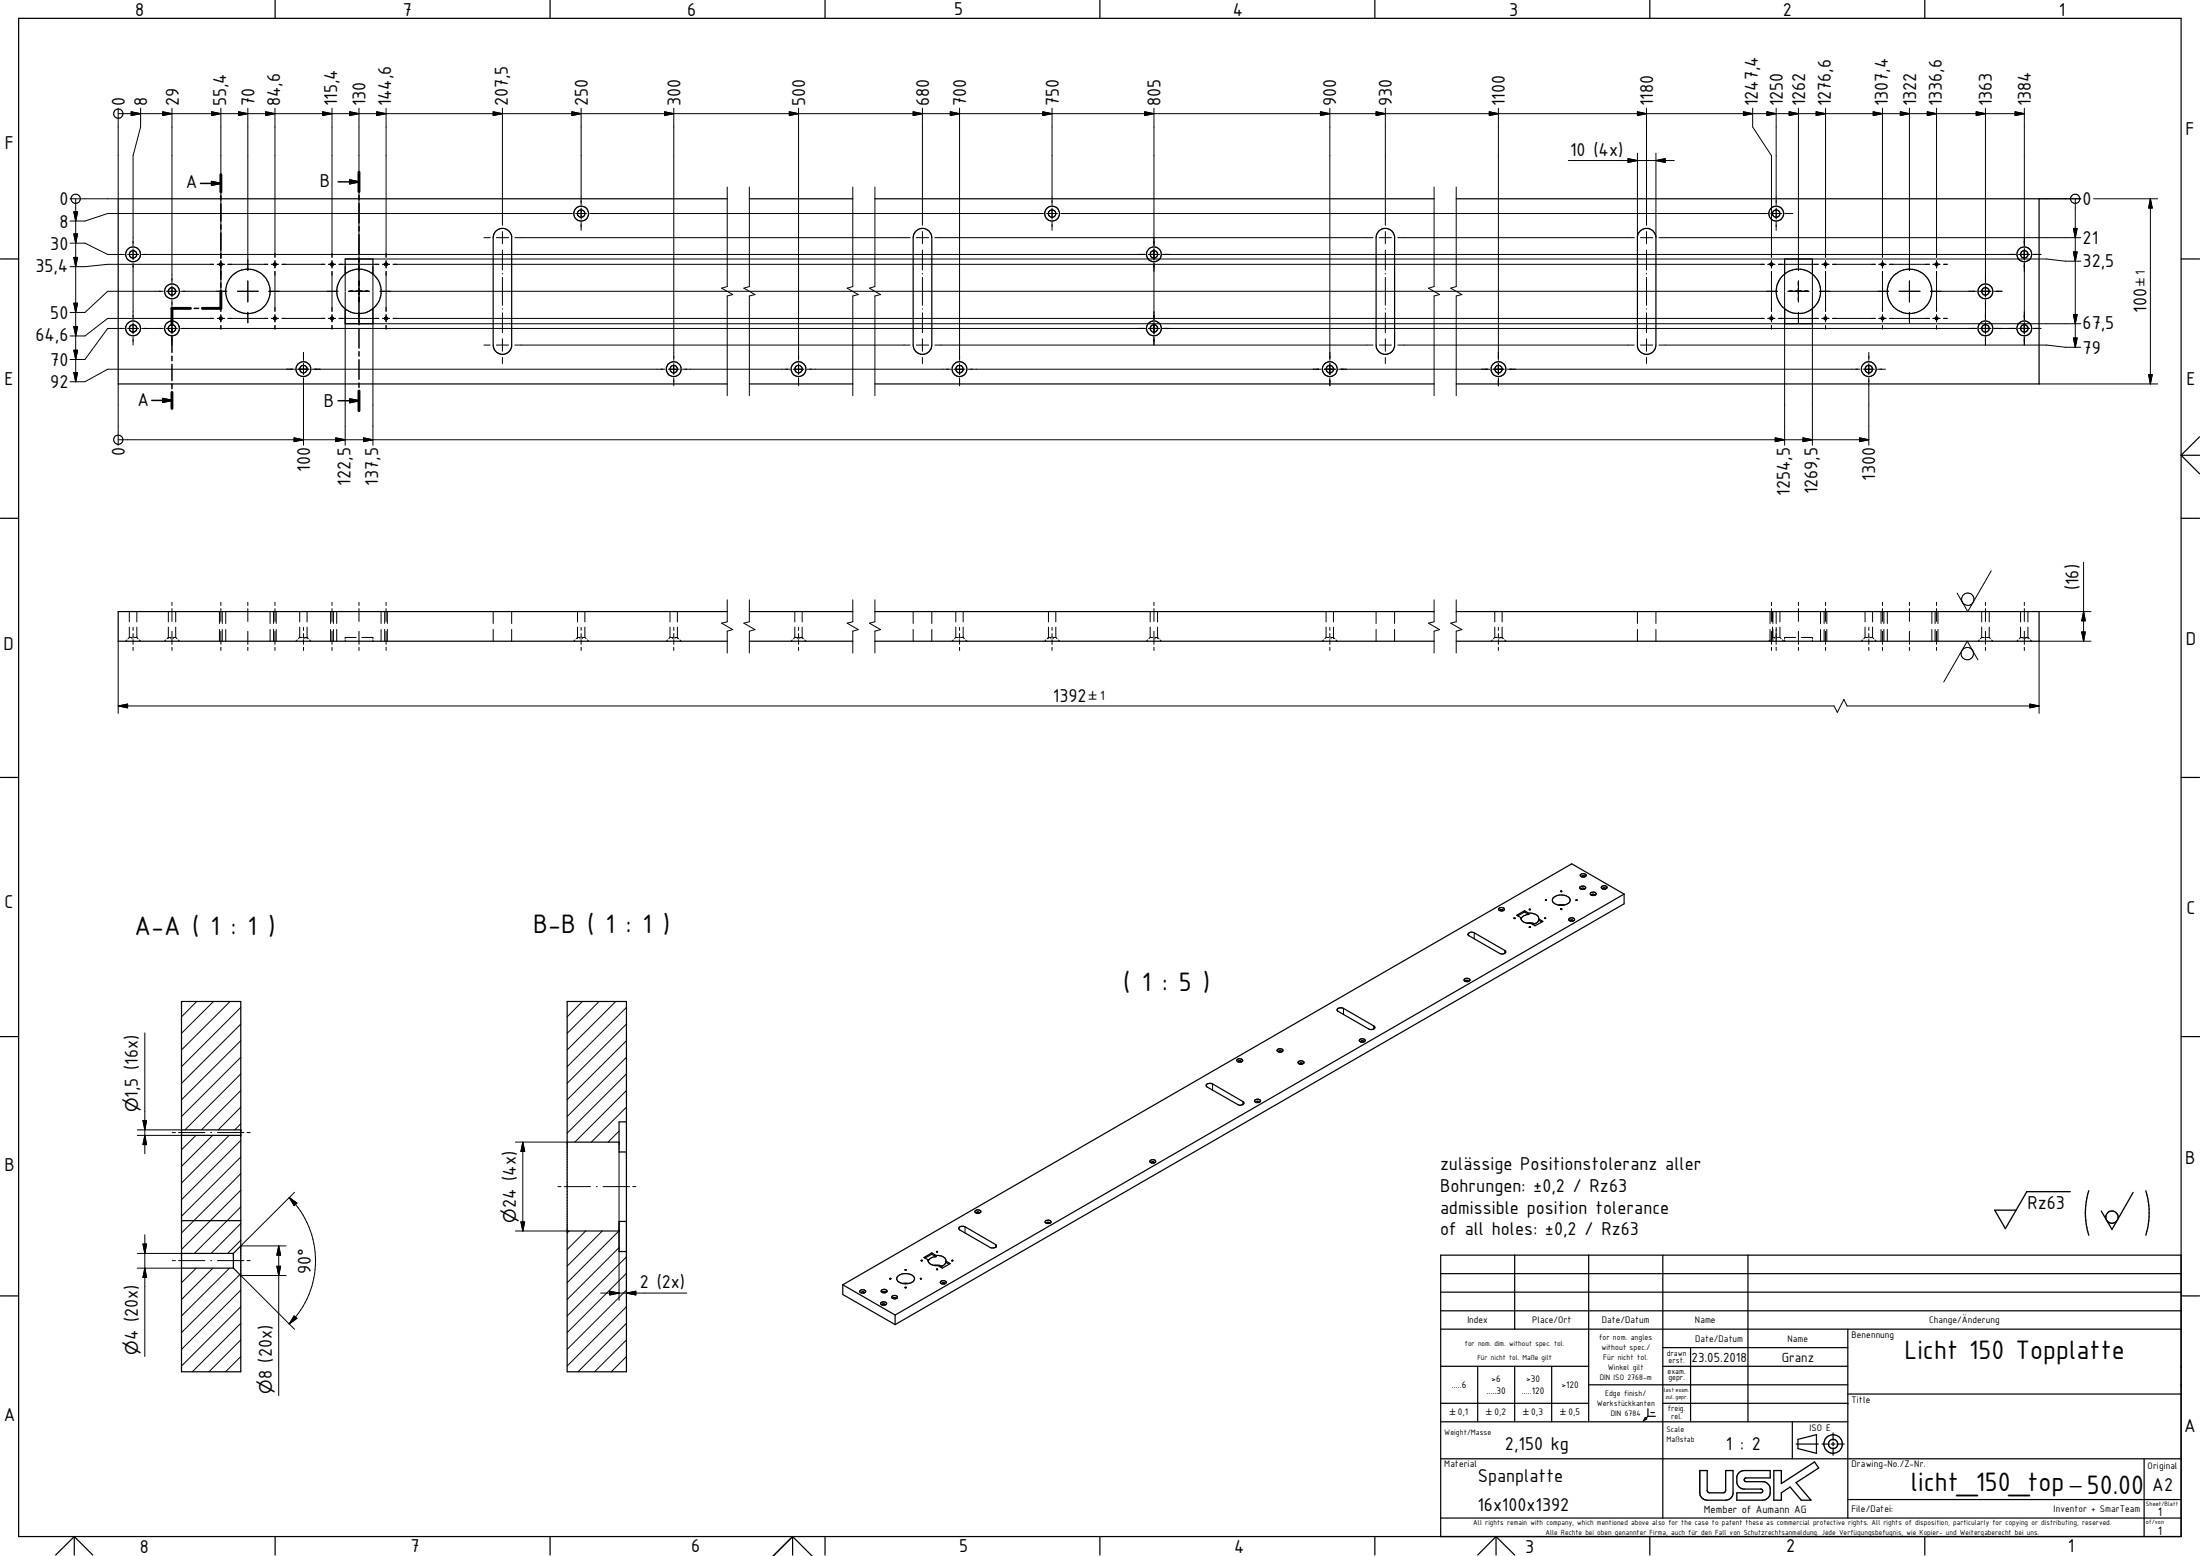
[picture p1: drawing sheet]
<svg xmlns="http://www.w3.org/2000/svg" width="594mm" height="420mm" viewBox="0 0 594 420" stroke-linecap="round" stroke-linejoin="round" font-family="sans-serif">
<g fill="none" stroke="#000" stroke-width=".33">
<path d="M74.3 -.1v5.1M148.5 -.1v5.1M222.8 -.1v5.1M297 -.1v5.1M371.3 -.1v5.1M445.5 -.1v5.1M519.8 -.1v5.1M5 5h584v409.9h-584zM196.4 53.7h-164.5v50h164.5M202.3 53.7h28M236.3 53.7h151M393.2 53.7h157.4v50h-157.4"/>
<path d="M.1 69.9h4.9M93.2 74v-4.1h7.5v4.1M93.2 74a5.9 5.9 0 0 1 7.5 0M93.2 74a5.9 5.9 0 0 0 0 9.4M100.7 74a6 6 0 0 1 0 9.4M133.9 62.5a2.49 2.49 0 0 1 2.5-.7 2.49 2.49 0 0 1 1.8 2v29.8a2.51 2.51 0 0 1-2.7 2.1 2.51 2.51 0 0 1-2.3-2.5v-29l.1-.8zM247.3 62.5a2.52 2.52 0 0 1 2.7-.6 2.52 2.52 0 0 1 1.6 2.3v29a2.52 2.52 0 0 1-2.5 2.5 2.52 2.52 0 0 1-2.5-2.5v-29l.1-.8zM372.3 62.5a2.5 2.5 0 0 1 2.5-.7 2.5 2.5 0 0 1 1.8 2v29.8a2.51 2.51 0 0 1-2.7 2.1 2.51 2.51 0 0 1-2.3-2.5v-29l.1-.8zM442.8 62.5a2.52 2.52 0 0 1 2.8-.6 2.52 2.52 0 0 1 1.6 2.3v29a2.51 2.51 0 0 1-2.4 2.5 2.51 2.51 0 0 1-2.6-2.1v-29.8zM481.9 74v-4.1h7.5v4.1M481.9 74a5.9 5.9 0 0 1 7.5 0M481.9 74a5.9 5.9 0 0 0 0 9.4"/>
<path d="M489.4 74a6 6 0 0 1 0 9.4M589 69.9h5M93.2 83.4a6 6 0 0 0 7.5 0M93.2 83.4v4h7.5v-4M481.9 83.4v4h7.5v-4M481.9 83.4a6 6 0 0 0 7.5 0M202.3 103.7h28M236.3 103.7h151M594 117.9l-5 5M.1 140h4.9M589 122.9l5 5M589 122.9h5"/>
<path d="M589 140h5M196.4 165.1h-164.5v8h164.5M202.3 173.1h28M202.3 165.1h28M236.3 173.1h151M236.3 165.1h151M393.2 165.1h157.4v8h-157.4M.1 209.9h4.9M589 209.9h5M426.8 236.2a.93 .93 0 0 1 1.5 .3 .85 .85 0 0 1-.9 .4 .85 .85 0 0 1-.6-.7zM427.2 236.8l.1-.3h.5l.1 .3M432.6 239.3a.95 .95 0 0 1 1.4 .3 .84 .84 0 0 1-.8 .5 .84 .84 0 0 1-.8-.5z"/>
<path d="M396.5 252.1a1.3 1.3 0 0 1 1.6-.2l8.2 4.7a.49 .49 0 0 1 .3 .6 .49 .49 0 0 1-.6 .4l-1.1-.2-8.2-4.7-.3-.4zM405.1 245.9l-.4-.4a.88 .88 0 0 1 .8-.5 .88 .88 0 0 1 .8 .6l-.4 .3M405.1 245.9h.8M405.1 245.9l.2-.3 .5 .1v.2M408.8 247.9h.3zM410.7 248a1.9 1.9 0 0 0 2 1.3h.7l1.1 .7 2.1-1.2-1.1-.7M411.7 245.9l-2.1 1.2 1.1 .7v.3a2.2 2.2 0 0 1 2.1-1.2M411.7 245.9l1.1 .7M411.7 245.9v.4M411.7 246.3l1.1 .6M411.7 246.3l-1.9 1M412.3 249.3l1.5-.1 .7 .2"/>
<path d="M412.8 246.6a2.04 2.04 0 0 1 2.7 1.9M412.8 246.6v.3M413 250.3l.3 .1zM413 245.5l.3 .1zM413.3 245.6h.1M414.5 249.4l-.7 .2M415.5 248.5l-.5 .7-.5 .2M415.5 248.5l.9 .5M417.1 247.9h.3zM417.3 243.1h.1M417.3 243l.3 .1zM419.4 242.4a3.3 3.3 0 0 1 4.5 .2 1.25 1.25 0 0 1-1.3 1.7 2.47 2.47 0 0 1-3.4-1.2z"/>
<path d="M420.8 244.4h1.6M421.5 240.6l.2 .1h-.2zM421.5 245.4l.2 .1zM423.7 248a.82 .82 0 0 1 .9-.2 .82 .82 0 0 1 .5 .7 1.03 1.03 0 0 1-1.5-.2zM424 248.7l.3-.3 .4 .1 .1 .2M425.6 243l.2 .1zM425.9 243.1h-.1M427 240.1a.4 .4 0 0 1-.4-.4 .4 .4 0 0 1 .5-.4l.9 .1 .2 .4-.4 .3M427 240.1h.8M427 240.1l.2-.3h.4l.2 .3M429.8 241.7a.4 .4 0 0 1-.4-.4 .4 .4 0 0 1 .5-.4 .69 .69 0 0 1 .7 0 .69 .69 0 0 1 .3 .7l-.3 .1M429.8 241.7h.8"/>
<path d="M429.8 241.8l.4-.4 .4 .4M432.8 240a.39 .39 0 0 1 .4-.3 .39 .39 0 0 1 .4 .3M438.6 241.4l-14.2-8.1-196.8 113.6M438.6 241.4l-196.9 113.7M438.6 241.4v2.7l-196.9 113.6M.1 279.9h4.9M49 270.4h16v100h-16zM153.2 270.4h16v100h-16zM361.1 272.5a1.69 1.69 0 0 1 1.7-.2l8.2 4.7a.49 .49 0 0 1 .2 .6 .49 .49 0 0 1-.5 .4l-1.1-.2-8.2-4.7-.3-.2zM395.8 265l.2-.3 .5 .1v.2M396.6 265a.41 .41 0 0 0 .3-.5 .41 .41 0 0 0-.5-.3h-.6l-.4 .3v.3l.4 .2M396.6 265h-.8"/>
<path d="M589 279.9h5M325.8 292.9a1.46 1.46 0 0 1 1.6-.2l8.5 5a.96 .96 0 0 1-.7 .8 .96 .96 0 0 1-1-.3l-8.2-4.7-.3-.3zM334 286.2a.95 .95 0 0 1 1.6 .2 .88 .88 0 0 1-.9 .4 .88 .88 0 0 1-.7-.6zM334.4 286.8l.2-.4 .5 .2v.2M338.8 297.1a1.11 1.11 0 0 1 1.6 .1 .85 .85 0 0 1-.8 .6 .85 .85 0 0 1-.8-.7zM339.2 297.7l.3-.4 .4 .4M344.9 283.5l.4-.3 .9 .1 .2 .2a.78 .78 0 0 1-.7 .6 .78 .78 0 0 1-.8-.6zM345.3 284.1l.3-.4 .4 .4M350.6 286.6a.93 .93 0 0 1 1.5 .4 .85 .85 0 0 1-.8 .4 .85 .85 0 0 1-.7-.6zM350.9 287.3l.3-.3 .4 .1 .1 .2M367.1 280.8a.83 .83 0 0 1 .9-.3 .83 .83 0 0 1 .6 .6 .81 .81 0 0 1-.9 .4 .81 .81 0 0 1-.6-.7zM367.5 281.3l.2-.2h.4l.2 .2"/>
<path d="M49 306.6h16M49 305.1h16M153.2 308.4h14M169.2 302.9h-2v8.2h2M310.6 313.4a.92 .92 0 0 1 1.5 .3 .95 .95 0 0 1-1.6-.1zM310.9 314l.4-.3 .4 .3M49 329.6h16M49 338.5h14M63 338.5v3.9M65 336.4l-2 2.1M153.2 332.4h14M169.2 329.8h-2v8.1h2"/>
<path d="M251.6 338.3v.4M251.6 338.7l1.2 .6M251.6 338.7l-1.8 1M251.6 338.3l-2.1 1.3 1.1 .6a1.47 1.47 0 0 0 1.7 1.5M251.6 338.3l1.2 .7M252.8 339.3l-1.3 .3-.9 .9M252.8 339v.3M252.8 339a2.22 2.22 0 0 1 2.6 1.4v.5M252.9 337.9l.3 .1zM259 331.5l.7-.4 .9 .2 8.2 4.7a.54 .54 0 0 1 .2 .8 .54 .54 0 0 1-.7 .2l-.9-.2-8.2-4.7-.3-.4zM263.4 326.9a1.03 1.03 0 0 1 1.5 .2 .91 .91 0 0 1-1.6 .1zM263.7 327.6l.2-.3h.4l.1 .3"/>
<path d="M282.2 329.8a.8 .8 0 0 1 .9-.4 .8 .8 0 0 1 .7 .7 .91 .91 0 0 1-1.6-.3zM282.7 330.3l.3-.3 .4 .3M409 338.9v20M429 338.9v45M449 338.9v71.1M472 338.9v45M589 338.9h-200v76M.1 349.9h4.9M49 342.4h14M63 342.4l2 2M227.6 346.9l14.1 8.2M227.6 346.9v2.6l14.1 8.2"/>
<path d="M232.2 348.6a.92 .92 0 0 1 1.6 .2 .94 .94 0 0 1-1.7-.1zM232.6 349.1l.4-.3 .3 .3M237.8 351.8a1.11 1.11 0 0 1 1.6 .1 .85 .85 0 0 1-.8 .6 .85 .85 0 0 1-.8-.7zM238.1 348.4a.95 .95 0 0 1 1.5 .3 .85 .85 0 0 1-.9 .4 .85 .85 0 0 1-.7-.6zM238.2 352.4l.3-.3h.4l.1 .3M238.4 349l.2-.3 .4 .1 .1 .2M240.3 345.2l.3 .1zM240.9 350a.81 .81 0 0 1 .8-.2 .81 .81 0 0 1 .6 .6 .87 .87 0 0 1-1.5-.3zM241.2 350.7l.4-.3 .4 .3M241.7 355.1v2.6M242.4 344.7a3.1 3.1 0 0 1 4.5 .4 1.98 1.98 0 0 1-2.3 1.6 2.23 2.23 0 0 1-2.5-1.4zM243.7 346.6h1.7"/>
<path d="M244.4 347.7l.3-.1zM244.5 342.8l.2 .1zM244.6 347.7h.1M248.5 345.2l.3 .1zM248.7 340.4h.3M248.7 340.4h.1M249 340.4h.1M252.3 341.7l1-.1 1.1 .3M252.9 342.7v.1M252.9 342.7l.3 .1zM254 346.1a.98 .98 0 0 1 1.5 .2 .83 .83 0 0 1-.8 .5 .83 .83 0 0 1-.7-.7zM254.3 346.7l.3-.3h.4l.1 .3"/>
<path d="M255.4 340.9l.9 .5M255.4 340.5l1.2 .7-2.1 1.2-1.2-.6-1-.1M255.4 340.9l-.7 .9-.9 .2M257 340.4h.1M257.1 340.3l.2 .1-.2 .1zM389 343.9h200M389 348.9h200M389 353.9h200M389 358.9h200M499 358.9v51M589 349.9h5M389 368.9h40"/>
<path d="M389 378.9h40M399 368.9v15M409 368.9v15M419 368.9v15M429 373.9h70M449 368.9h50M449 363.9h50M449 378.9h50M456.5 363.9v20M499 376.4h90M389 393.9h200M389 383.9h110"/>
<path d="M444.3 382.8l.4 .4-.9 .5zM445 382.4h2M445 380.4v2M445 382.4l-.5 .5M445.8 381.4h.9M484 383.9v10M485 389.9h6M485.5 388.7l5-1.3v5l-5-1.2zM492 389.9h2M494.5 389.9h1M495 386.9v2M495 389.4v1"/>
<path d="M495 390.9v2M496 389.9h2M579 393.9v21M20.1 414.9l5 5M20.1 414.9l-5.1 5M20.1 414.9v5M74.3 414.9v5M148.5 414.9v5M214 414.9l5.2 5.1M214 414.9l-5.1 5.1M214 414.9v5M222.8 414.9v5"/>
<path d="M297 414.9v5M371.3 414.9v5M389 409.9h200M404 414.9l5 5M404 414.9l-5 5M404 414.9v5M445.5 414.9v5M499 404.9h90M519.8 414.9v5"/>
<circle cx="156.9" cy="57.7" r="2.01"/>
<circle cx="156.9" cy="57.7" r=".99"/>
<circle cx="284.1" cy="57.7" r="1"/>
<circle cx="284.1" cy="57.7" r="2"/>
<circle cx="479.6" cy="57.7" r="1"/>
<circle cx="479.7" cy="57.7" r="2"/>
<circle cx="35.9" cy="68.7" r="1"/>
<circle cx="35.9" cy="68.7" r="2.02"/>
<circle cx="46.4" cy="78.7" r=".99"/>
<circle cx="46.5" cy="78.7" r="2"/>
<circle cx="59.6" cy="71.4" r=".38"/>
<circle cx="66.9" cy="78.7" r="6"/>
<circle cx="74.2" cy="71.4" r=".38"/>
<circle cx="89.6" cy="71.4" r=".38"/>
<circle cx="104.2" cy="71.4" r=".38"/>
<circle cx="311.6" cy="68.7" r="1.99"/>
<circle cx="311.6" cy="68.7" r="1"/>
<circle cx="478.3" cy="71.4" r=".38"/>
<circle cx="492.9" cy="71.4" r=".38"/>
<circle cx="508.4" cy="71.4" r=".38"/>
<circle cx="515.6" cy="78.7" r="6"/>
<circle cx="522.9" cy="71.4" r=".37"/>
<circle cx="536.1" cy="78.7" r="2.01"/>
<circle cx="536.1" cy="78.7" r="1"/>
<circle cx="546.6" cy="68.7" r="2.01"/>
<circle cx="546.6" cy="68.6" r="1"/>
<circle cx="35.9" cy="88.7" r="2.01"/>
<circle cx="35.9" cy="88.7" r="1"/>
<circle cx="46.4" cy="88.7" r="1.01"/>
<circle cx="46.5" cy="88.7" r="2"/>
<circle cx="59.6" cy="86" r=".38"/>
<circle cx="74.2" cy="86" r=".38"/>
<circle cx="81.9" cy="99.7" r="2"/>
<circle cx="81.9" cy="99.7" r="1.01"/>
<circle cx="89.6" cy="86" r=".38"/>
<circle cx="104.2" cy="86" r=".38"/>
<circle cx="181.9" cy="99.7" r="2"/>
<circle cx="181.9" cy="99.7" r=".99"/>
<circle cx="215.6" cy="99.7" r="2"/>
<circle cx="215.6" cy="99.7" r="1"/>
<circle cx="259.1" cy="99.7" r="1.99"/>
<circle cx="259.1" cy="99.7" r="1"/>
<circle cx="311.6" cy="88.7" r="2"/>
<circle cx="311.6" cy="88.7" r="1.01"/>
<circle cx="359.1" cy="99.7" r="1.99"/>
<circle cx="359.1" cy="99.7" r="1"/>
<circle cx="404.6" cy="99.7" r="2"/>
<circle cx="404.6" cy="99.7" r=".99"/>
<circle cx="478.3" cy="86" r=".38"/>
<circle cx="492.9" cy="86" r=".38"/>
<circle cx="504.6" cy="99.7" r=".99"/>
<circle cx="504.6" cy="99.7" r="2.01"/>
<circle cx="508.4" cy="86" r=".38"/>
<circle cx="522.9" cy="86" r=".37"/>
<circle cx="536.1" cy="88.7" r="2.01"/>
<circle cx="536.1" cy="88.7" r="1"/>
<circle cx="546.6" cy="88.7" r="2"/>
<circle cx="546.6" cy="88.7" r="1.01"/>
<circle cx="495" cy="389.9" r="2.52"/>
<circle cx="495" cy="389.9" r="1.25"/>
</g>
<g fill="none" stroke="#000" stroke-width=".27">
<path d="M31.9 29.2v24.5h-13M31.9 30.7h514.7M35.4 30.2l2.6 .5-2.6 .5zM38 29.2v5.1l-2.1 7.7v24.3M43.9 30.2l2.5 .5-2.5 .5zM46.4 29.2v47.1M57.1 30.2l2.5 .5-2.5 .5zM59.6 29.2v40.3M64.4 30.2l2.5 .5-2.5 .5zM66.9 29.2v43.8M71.7 30.2l2.5 .5-2.5 .5zM74.2 29.2v40.3"/>
<path d="M87.1 30.2l2.6 .5-2.6 .5zM89.7 29.2v40.3M94.4 30.2l2.5 .5-2.5 .5zM96.9 29.2v43.8M101.7 30.2l2.6 .5-2.6 .5zM104.3 29.2v40.3M133.2 30.2l2.5 .5-2.5 .5zM135.7 29.2v31.6M154.4 30.2l2.5 .5-2.5 .5zM156.9 29.2v26.2M179.4 30.2l2.5 .5-2.5 .5zM181.9 29.2v68.1"/>
<path d="M213.1 30.2l2.5 .5-2.5 .5zM215.6 29.2v68.1M246.6 30.2l2.5 .5-2.5 .5zM249.1 29.2v31.6M256.6 30.2l2.5 .5-2.5 .5zM259.1 29.2v68.1M281.6 30.2l2.5 .5-2.5 .5zM284.1 29.2v26.2M309.1 30.2l2.5 .5-2.5 .5zM311.6 29.2v37.1M356.6 30.2l2.5 .5-2.5 .5zM359.1 29.2v68.1"/>
<path d="M371.6 30.2l2.5 .5-2.5 .5zM374.1 29.2v31.6M402.2 30.2l2.4 .5-2.4 .5zM404.6 29.2v68.1M442.2 30.2l2.4 .5-2.4 .5zM444.6 29.2v31.6M470.8 30.2l2.5 .5-2.5 .5zM473.3 29.2v5.1l5.1 7.7v15.6M477.1 30.2l2.5 .5-2.5 .5zM479.6 29.2v26.2M483.1 30.2l2.5 .5-2.5 .5zM485.6 29.2v43.8"/>
<path d="M490.4 30.2l2.6 .5-2.6 .5zM493 29.2v40.3M505.8 30.2l2.5 .5-2.5 .5zM508.3 29.2v40.3M513.2 30.2l2.4 .5-2.4 .5zM515.6 29.2v43.8M520.4 30.2l2.5 .5-2.5 .5zM522.9 29.2v40.3M533.6 30.2l2.5 .5-2.5 .5zM536.1 29.2v47.1M544.1 30.2l2.5 .5-2.5 .5zM546.6 29.2v37.1"/>
<path d="M19.9 57.2h1l-.5 2.5zM20.4 53.7v49.4M154.6 57.7h-125.5l-6.2 2h-4M155.4 57.7h3M156.9 56.2v3M156.9 60v2.2M159.3 57.7h122.5M196.4 50.5v26.9l-1.5 .4 3 1.7-1.5 .4v26.9M202.3 50.5v26.9l-1.4 .4 3 1.7-1.6 .4v26.9M230.3 50.5v26.9l-1.5 .4 3 1.7-1.5 .4v26.9M236.3 50.5v26.9l-1.5 .4 3 1.7-1.5 .4v26.9M282.6 57.7h3"/>
<path d="M284.1 56.2v3M284.1 60v2.2M286.4 57.7h190.9M387.3 50.5v26.9l-1.6 .4 3 1.7-1.4 .4v26.9M393.2 50.5v26.9l-1.5 .4 3.1 1.7-1.6 .4v26.9M423.5 43.3h28.6M439.6 42.8l2.6 .5-2.6 .6zM442.2 41.4v22.7M447.2 43.3l2.5-.5v1.1zM447.2 41.4v22.7M478.1 57.7h3.1M478.4 57.8v11.7"/>
<path d="M479.6 56.2v3M479.6 60v2.2M482 57.7h2.1M550.6 53.7h11.3M560.4 53.7v40.1M565.4 53.7h17.3M580.7 53.7l.5 2.5h-1zM580.7 53.7v50M18.9 65.7h4l6.2 3h4.5M19.9 63.2h1l-.5 2.5zM19.9 69.5h1l-.5 2.5zM34.5 68.7h3"/>
<path d="M35.8 71.4h-6.7l-6.2 .6h-4M35.9 67.2v3M35.9 71v15.4M36.1 71.4h21.6M38.3 68.7h21.3M44.1 78.7h-15l-6.2 5.7h-4M45 78.7h2.9M46.4 77.2v3M48.8 78.7h12.4M58.7 71.4h1.9M59.6 70.4v1.9M59.6 73.3v5.3"/>
<path d="M59.6 78.8v5.3M59.7 68.7h14.5M61.5 71.4h5.3M64.1 78.7h5.7M66.9 75.9v5.6M67 71.4h5.3M72.6 78.7h18.7M73.3 71.4h1.9M74.2 70.4v1.9M74.2 73.3v5.3M74.2 78.8v5.3M74.3 68.7h15.2"/>
<path d="M76.2 71.4h11.5M88.7 71.4h1.9M89.7 70.4v1.9M89.7 73.3v5.3M89.7 78.8v5.3M89.7 68.7h14.4M91.6 71.4h5.2M93.2 72v6.6M93.2 78.8v41.4M93.2 69.9h10.9M94.1 78.7h5.7M96.9 75.9v5.6"/>
<path d="M97 71.4h5.3M100.7 72v6.6M100.7 78.8v41.4M102.6 78.7h33M103.3 71.4h1.9M104.3 70.4v1.9M104.3 73.3v5.3M104.3 78.8v5.3M104.3 68.7h31.3M104.3 69.9h31.3M106.2 71.4h29.4M130.7 64.2h1.7"/>
<path d="M134 64.2h3.3M135.7 62.5v3.3M135.7 67.5v5.4M135.7 73.8v.2M135.7 74.9v7.5M135.8 78.7h113.2M135.8 68.7h113.2M135.8 71.4h113.2M135.8 69.9h113.2M139 64.2h106.8M247.4 64.2h3.4M249.1 62.5v3.3"/>
<path d="M249.1 67.5v5.4M249.1 73.8v.2M249.1 74.9v7.5M249.2 78.7h124.8M249.2 68.7h60.1M249.2 71.4h62.3M249.2 69.9h62.3M252.4 64.2h59.1M310.1 68.7h3M311.6 67.2v3M311.6 71v15.4M311.7 71.4h62.3"/>
<path d="M311.7 64.2h59M311.7 69.9h62.3M313.9 68.7h60.1M372.4 64.2h3.3M374.1 62.5v3.3M374.1 67.5v5.4M374.1 73.8v.2M374.1 74.9v7.5M374.2 78.7h70.3M374.2 68.7h70.3M374.2 71.4h70.3M374.2 69.9h70.3"/>
<path d="M377.4 64.2h63.9M443 64.2h3.3M444.6 62.5v3.3M444.6 67.5v5.4M444.6 73.8v.2M444.6 74.9v7.5M444.7 78.7h35.3M444.7 68.7h33.5M444.7 71.4h31.7M444.7 69.9h33.5M448 64.2h98.6M477.4 71.4h1.9"/>
<path d="M478.4 70.4v1.9M478.4 73.3v5.3M478.4 78.8v5.3M478.4 68.7h14.4M478.4 69.9h14.4M480.3 71.4h5.2M481.9 74v4.6M481.9 78.8v41.4M482.8 78.7h5.7M485.6 75.9v5.6M485.7 71.4h5.3M489.4 74v4.6"/>
<path d="M489.4 78.8v41.4M491.3 78.7h18.7M492 71.4h1.9M493 70.4v1.9M493 73.3v5.3M493 78.8v5.3M493 68.7h15.2M493 69.9h15.2M494.9 71.4h11.5M507.4 71.4h1.9M508.3 70.4v1.9M508.3 73.3v5.3"/>
<path d="M508.3 78.8v5.3M508.5 68.7h14.4M508.5 69.9h14.4M510.2 71.4h5.3M512.8 78.7h5.7M515.6 75.9v5.6M515.7 71.4h5.3M521.3 78.7h12.5M522 71.4h1.9M522.9 70.4v1.9M522.9 73.3v5.3M522.9 78.8v5.3"/>
<path d="M523.1 68.7h21.2M523.1 69.9h23.5M524.8 71.4h1M534.6 78.7h3M536.1 77.2v3M538.5 78.7h2.1M545.2 68.7h2.9M546.6 67.2v3M546.6 71v15.4M546.7 64.2h15.2M546.7 69.9h6l5 .6h4.2M549 68.7h2.1"/>
<path d="M559.9 61.7h1l-.5 2.5zM559.9 68h1l-.5 2.5zM19.9 81.9h1l-.5 2.5zM19.9 88.2h1l-.5 2.5zM19.9 94.6h1l-.5 2.5zM33.6 88.7h-4.5l-6.2 8.4h-4M34.5 88.7h3M35.8 86h-6.7l-6.2 4.7h-4M35.9 87.2v3M35.9 91v2.2M36.1 86h10.2M38.3 88.7h5.8"/>
<path d="M45 88.7h2.9M46.4 81v5.4M46.4 87.2v3M46.4 91v2.2M46.5 86h11.2M48.8 88.7h10.8M58.7 86h1.9M59.6 85v1.9M59.6 87.9v1M59.7 88.7h14.5M61.5 86h5.3M66.9 84.3v2.9"/>
<path d="M67 86h5.3M73.3 86h1.9M74.2 85v1.9M74.2 87.9v1M74.3 88.7h15.2M76.2 86h11.5M79.6 99.7h-50.5l-6.2 3.4h-4M80.4 99.7h3M82 95.2v2.1M82 98.2v3M84.3 99.7h95.3M88.7 86h1.9"/>
<path d="M89.7 85v1.9M89.7 87.9v1M89.7 88.7h14.4M91.6 86h5.2M93.2 87.4h10.9M96.9 84.3v2.9M97 86h5.3M103.3 86h1.9M104.3 85v1.9M104.3 87.9v1M104.3 88.7h31.3M104.3 87.4h31.3"/>
<path d="M106.2 86h29.4M130.7 93.2h1.7M134 93.2h3.3M135.7 83.4v.1M135.7 84.5v5.3M135.7 91.5v3.4M135.7 96.5v1.7M135.8 88.7h113.2M135.8 86h113.2M135.8 87.4h113.2M139 93.2h106.8M180.5 99.7h2.9"/>
<path d="M181.9 98.2v3M184.3 99.7h29M214.2 99.7h2.9M215.6 98.2v3M218 99.7h38.7M247.4 93.2h3.4M249.1 83.4v.1M249.1 84.5v5.3M249.1 91.5v3.4M249.1 96.5v1.7M249.2 88.7h60.1M249.2 86h62.3"/>
<path d="M249.2 87.4h62.3M252.4 93.2h59.1M257.6 99.7h3M259.1 98.2v3M261.4 99.7h95.4M310.1 88.7h3M311.6 87.2v3M311.6 91v2.2M311.7 86h62.3M311.7 87.4h62.3M311.7 93.2h59M313.9 88.7h60.1"/>
<path d="M357.6 99.7h3M359.1 98.2v3M361.4 99.7h40.9M372.4 93.2h3.3M374.1 83.4v.1M374.1 84.5v5.3M374.1 91.5v3.4M374.1 96.5v1.7M374.2 88.7h70.3M374.2 86h70.3M374.2 87.4h70.3M377.4 93.2h63.9"/>
<path d="M403.1 99.7h3M404.6 98.2v3M407 99.7h95.3M443 93.2h3.3M444.6 83.4v.1M444.6 84.5v5.3M444.6 91.5v3.4M444.6 96.5v1.7M444.7 88.7h33.5M444.7 86h31.7M444.7 87.4h33.5M448 93.2h88"/>
<path d="M477.4 86h1.9M478.4 85v1.9M478.4 87.9v1M478.4 88.7h14.4M478.4 87.4h14.4M480.3 86h5.2M485.6 84.3v2.9M485.7 86h5.3M492 86h1.9M493 85v1.9M493 87.9v1M493 88.7h15.2"/>
<path d="M493 87.4h15.2M494.9 86h11.5M503.1 99.7h3M504.6 95.2v2.1M504.6 98.2v3M507 99.7h2.1M507.4 86h1.9M508.3 85v1.9M508.3 87.9v1M508.5 88.7h14.4M508.5 87.4h14.4M510.2 86h5.3"/>
<path d="M515.6 84.3v2.9M515.7 86h5.3M522 86h1.9M522.9 85v1.9M522.9 87.9v1M523.1 88.7h10.7M523.1 87.4h12.9M524.8 86h1M534.6 88.7h3M536.1 81v5.4M536.1 87.2v3M536.1 91v2.2"/>
<path d="M536.2 87.4h10.4M536.2 93.2h10.4M538.5 88.7h5.8M545.2 88.7h2.9M546.6 87.2v3M546.6 91v2.2M546.7 87.4h15.2M546.7 93.2h6l5 .6h4.2M549 88.7h2.1M559.9 84.9h1l-.5 2.5zM559.9 91.3h1l-.5 2.5zM19.9 100.6h1l-.5 2.5z"/>
<path d="M31.9 103.7v16.5M31.9 118.7h472.7M79.4 118.2l2.6 .5-2.6 .6zM82 102v18.2M90.7 118.2l2.5 .5-2.5 .6zM98.2 118.2l2.5 .5-2.5 .6zM181.9 102v2.2M215.6 102v2.2M259.1 102v2.2M359.1 102v2.2M404.6 102v2.2M479.4 118.2l2.5 .5-2.5 .6z"/>
<path d="M486.9 118.2l2.5 .5-2.5 .6zM502.1 118.2l2.5 .5-2.5 .6zM504.6 102v18.2M550.6 103.7h32.1M580.2 101.2h1l-.5 2.5zM537.7 154.1l-6.3 11-2.9-5M562.6 151.8v21.3M31.9 173.1v19.5M34.3 172.8l-.4 .3M34.9 172.1h.7M34.9 172.1l-.3 .4M34.9 165.1v2.8"/>
<path d="M34.9 169.3v2.8M35.6 172.1h.1M35.9 169.4v.8M35.9 171.1v1.2M35.9 172.7v1.3M35.9 174.8v.8M36.3 172.1h.7M37 172.1l.2 .4M37 165.1v2.8M37 169.3v2.8M37.6 172.8l.4 .3M44.8 172.8l-.4 .3"/>
<path d="M45.5 172.1h.1M45.5 172.1h.6M45.5 172.1l-.4 .4M45.5 165.1v2.8M45.5 169.3v2.8M46.1 172.1h.1M46.4 162.6v.9M46.4 164.3v3.5M46.4 170.5v3.5M46.4 174.8v.8M46.8 172.1h.1M46.8 172.1h.6"/>
<path d="M47.4 172.1l.4 .4M47.4 165.1v2.8M47.4 169.3v2.8M48.1 172.8l.3 .3M59.3 165.1v3.3M59.3 170v3.1M59.6 162.6v.9M59.6 164.3v3.5M59.6 170.5v3.5M59.6 174.8v.8M60 165.1v3.3M60 170v3.1"/>
<path d="M61 165.1v3.3M61 170v3.1M66.9 162.6v.9M66.9 164.3v3.5M66.9 170.5v3.5M66.9 174.8v.8M72.9 165.1v3.3M72.9 170v3.1M73.9 165.1v3.3M73.9 170v3.1M74.2 162.6v.9M74.2 164.3v3.5"/>
<path d="M74.2 170.5v3.5M74.2 174.8v.8M74.6 165.1v3.3M74.6 170v3.1M80.3 172.8l-.4 .3M80.9 172.1h.7M80.9 172.1l-.3 .4M80.9 165.1v2.8M80.9 169.3v2.8M82 169.4v.8M82 171.1v1.2M82 172.7v1.3"/>
<path d="M82 174.8v.8M82.3 172.1h.1M82.3 172.1h.6M82.9 172.1h.1M82.9 172.1l.4 .4M82.9 165.1v2.8M82.9 169.3v2.8M83.6 172.8l.3 .3M89.3 165.1v3.3M89.3 170v3.1M89.7 162.6v.9M89.7 164.3v3.5"/>
<path d="M89.7 170.5v3.5M89.7 174.8v.8M90 165.1v3.3M90 170v3.1M90.9 165.1v3.3M90.9 170v3.1M93.2 172.8v.3M96.2 172.1h-3v.4M96.9 162.6v.9M96.9 164.3v3.5M96.9 170.5v3.5M96.9 174.8v.8"/>
<path d="M97.7 172.1h3v.4M100.7 172.8v.3M102.9 165.1v3.3M102.9 170v3.1M103.9 165.1v3.3M103.9 170v3.1M104.3 162.6v.9M104.3 164.3v3.5M104.3 170.5v3.5M104.3 174.8v.8M104.6 165.1v3.3M104.6 170v3.1"/>
<path d="M133.2 165.1v3.3M133.2 170v3.1M138.2 165.1v3.3M138.2 170v3.1M155.3 172.8l-.4 .3M155.9 172.1h.1M155.9 172.1h.7M155.9 172.1l-.3 .4M155.9 165.1v2.8M155.9 169.3v2.8M156.6 172.1h.1M156.9 169.4v.8"/>
<path d="M156.9 171.1v1.2M156.9 172.7v1.3M156.9 174.8v.8M157.3 172.1h.1M157.3 172.1h.6M157.9 172.1l.4 .4M157.9 165.1v2.8M157.9 169.3v2.8M158.6 172.8l.3 .3M180.2 172.8l-.2 .3M180.9 172.1h.7M180.9 172.1l-.3 .4"/>
<path d="M180.9 165.1v2.8M180.9 169.3v2.8M181.6 172.1h.1M181.9 169.4v.8M181.9 171.1v1.2M181.9 172.7v1.3M181.9 174.8v.8M182.3 172.1h.1M182.3 172.1h.6M182.9 172.1h.1M182.9 172.1l.4 .4M182.9 165.1v2.8"/>
<path d="M182.9 169.3v2.8M183.6 172.8l.3 .3M196.4 162v5.9l-1.5 .4 3 1.7-1.5 .4v5.9M202.3 162v5.9l-1.4 .4 3 1.7-1.6 .4v5.9M213.9 172.8l-.3 .3M214.6 172.1h.7M214.6 172.1l-.3 .4M214.6 165.1v2.8M214.6 169.3v2.8M215.3 172.1h.1M215.6 169.4v.8M215.6 171.1v1.2"/>
<path d="M215.6 172.7v1.3M215.6 174.8v.8M216 172.1h.1M216 172.1h.6M216.6 172.1h.1M216.6 172.1l.4 .4M216.6 165.1v2.8M216.6 169.3v2.8M217.3 172.8l.3 .3M230.3 162v5.9l-1.5 .4 3 1.7-1.5 .4v5.9M236.3 162v5.9l-1.5 .4 3 1.7-1.5 .4v5.9M246.6 165.1v3.3"/>
<path d="M246.6 170v3.1M251.6 165.1v3.3M251.6 170v3.1M257.4 172.8l-.3 .3M258.1 172.1h.7M258.1 172.1l-.3 .4M258.1 165.1v2.8M258.1 169.3v2.8M259.1 169.4v.8M259.1 171.1v1.2M259.1 172.7v1.3M259.1 174.8v.8"/>
<path d="M259.4 172.1h.7M260.1 172.1l.3 .4M260.1 165.1v2.8M260.1 169.3v2.8M260.8 172.8l.3 .3M282.4 172.8l-.3 .3M283.1 172.1h.1M283.1 172.1h.7M283.1 172.1l-.3 .4M283.1 165.1v2.8M283.1 169.3v2.8M283.8 172.1h.1"/>
<path d="M284.1 169.4v.8M284.1 171.1v1.2M284.1 172.7v1.3M284.1 174.8v.8M284.4 172.1h.1M284.4 172.1h.7M285.1 172.1l.3 .4M285.1 165.1v2.8M285.1 169.3v2.8M285.8 172.8l.3 .3M309.9 172.8l-.3 .3M310.6 172.1h.7"/>
<path d="M310.6 172.1l-.3 .4M310.6 165.1v2.8M310.6 169.3v2.8M311.6 162.6v.9M311.6 164.3v3.5M311.6 170.5v3.5M311.6 174.8v.8M311.9 172.1h.1M311.9 172.1h.7M312.6 172.1h.1M312.6 172.1l.3 .4M312.6 165.1v2.8"/>
<path d="M312.6 169.3v2.8M313.3 172.8l.3 .3M357.4 172.8l-.3 .3M358.1 172.1h.7M358.1 172.1l-.3 .4M358.1 165.1v2.8M358.1 169.3v2.8M359.1 169.4v.8M359.1 171.1v1.2M359.1 172.7v1.3M359.1 174.8v.8M359.4 172.1h.1"/>
<path d="M359.4 172.1h.7M360.1 172.1h.1M360.1 172.1l.3 .4M360.1 165.1v2.8M360.1 169.3v2.8M360.8 172.8l.3 .3M371.6 165.1v3.3M371.6 170v3.1M376.6 165.1v3.3M376.6 170v3.1M387.3 162v5.9l-1.6 .4 3 1.7-1.4 .4v5.9M393.2 162v5.9l-1.5 .4 3.1 1.7-1.6 .4v5.9"/>
<path d="M403 172.8l-.3 .3M403.6 172.1h.7M403.6 172.1l-.3 .4M403.6 165.1v2.8M403.6 169.3v2.8M404.6 169.4v.8M404.6 171.1v1.2M404.6 172.7v1.3M404.6 174.8v.8M405 172.1h.1M405 172.1h.6M405.6 172.1h.1"/>
<path d="M405.6 172.1l.4 .4M405.6 165.1v2.8M405.6 169.3v2.8M406.3 172.8l.3 .3M442.2 165.1v3.3M442.2 170v3.1M447.2 165.1v3.3M447.2 170v3.1M478 172.8l-.4 .3M478 165.1v3.3M478 170v3.1M478.4 162.6v.9"/>
<path d="M478.4 164.3v3.5M478.4 170.5v3.5M478.4 174.8v.8M478.7 172.1h.1M478.7 172.1h.6M478.7 172.1l-.4 .4M478.7 165.1v2.8M478.7 169.3v2.8M478.7 165.1v3.3M478.7 170v3.1M479.3 172.1h.1M479.6 165.1v3.3"/>
<path d="M479.6 169.4v4.6M479.6 174.8v.8M480 172.1h.6M480.6 172.1l.4 .4M480.6 165.1v2.8M480.6 169.3v2.8M481.3 172.8l.4 .3M481.9 172.8v.3M484.9 172.1h-3v.4M485.6 162.6v.9M485.6 164.3v3.5M485.6 170.5v3.5"/>
<path d="M485.6 174.8v.8M486.4 172.1h3v.4M489.4 172.8v.3M491.6 165.1v3.3M491.6 170v3.1M492.6 165.1v3.3M492.6 170v3.1M493 162.6v.9M493 164.3v3.5M493 170.5v3.5M493 174.8v.8M493.3 165.1v3.3"/>
<path d="M493.3 170v3.1M503 172.8l-.3 .3M503.6 172.1h.7M503.6 172.1l-.3 .4M503.6 165.1v2.8M503.6 169.3v2.8M504.6 169.4v.8M504.6 171.1v1.2M504.6 172.7v1.3M504.6 174.8v.8M504.9 172.1h.8M505.7 172.1l.3 .4"/>
<path d="M505.7 165.1v2.8M505.7 169.3v2.8M506.3 172.8l.3 .3M507.9 165.1v3.3M507.9 170v3.1M508.3 162.6v.9M508.3 164.3v3.5M508.3 170.5v3.5M508.3 174.8v.8M508.7 165.1v3.3M508.7 170v3.1M509.6 165.1v3.3"/>
<path d="M509.6 170v3.1M515.6 162.6v.9M515.6 164.3v3.5M515.6 170.5v3.5M515.6 174.8v.8M521.7 165.1v3.3M521.7 170v3.1M522.6 165.1v3.3M522.6 170v3.1M522.9 162.6v.9M522.9 164.3v3.5M522.9 170.5v3.5"/>
<path d="M522.9 174.8v.8M523.3 165.1v3.3M523.3 170v3.1M534.1 178.2l-2.9-5.1-6.3 11M534.5 172.8l-.3 .3M535.1 172.1h.7M535.1 172.1l-.3 .4M535.1 165.1v2.8M535.1 169.3v2.8M536.1 162.6v.9M536.1 164.3v3.5M536.1 170.5v3.5"/>
<path d="M536.1 174.8v.8M536.4 172.1h.8M537.2 172.1l.3 .4M537.2 165.1v2.8M537.2 169.3v2.8M537.8 172.8l.3 .3M544.9 172.8l-.2 .3M545.6 172.1h.7M545.6 172.1l-.3 .4M545.6 165.1v2.8M545.6 169.3v2.8M546.3 172.1h.1"/>
<path d="M546.6 162.6v.9M546.6 164.3v3.5M546.6 170.5v3.5M546.6 174.8v.8M547 172.1h.1M547 172.1h.6M547.6 172.1h.1M547.6 172.1l.4 .4M547.6 165.1v2.8M547.6 169.3v2.8M548.3 172.8l.3 .3M550.6 165.1h14"/>
<path d="M562.1 170.6h1l-.5 2.5zM562.6 165.1l.5 2.5h-1zM564.6 173.1h-14v19.5M31.9 190.6l2.6-.5v1zM31.9 190.6h463.3l.9 1.8 1.8-3.6 .9 1.8h51.8M548.1 190.1l2.5 .5-2.5 .5zM398.1 251.9v1.6M406.3 256.6v.8M39.1 278.9v32.7M53.1 270.4l-4.1 4.2M57.7 270.4l-8.7 8.6M62.1 270.4l-13.1 13.1"/>
<path d="M65 276.5l-16 16M65 272l-16 16M157.3 270.4l-4.1 4.2M161.8 270.4l-8.6 8.6M166.3 270.4l-13.1 13.1M169.2 276.5l-16 16M169.2 272l-16 16M362.8 272.3v1.6M371 277v.8M65 294.5l-10.6 10.6M65 299l-6.1 6.1M65 290l-15.1 15.1"/>
<path d="M65 285.5l-16 16M65 281l-16 16M169.2 299l-9.5 9.4M169.2 294.5l-14 13.9M169.2 290l-16 16M169.2 285.5l-16 16M169.2 281l-16 16M327.4 292.7v1.6M335.6 297.4v.8M37.1 305.1h11.9M37.1 306.6h11.9M38.6 302.6h1l-.5 2.5z"/>
<path d="M39.1 306.6l.5 2.5h-1zM46.5 305.8h.9M48.2 305.8h7.1M52.9 306.6l-3.9 3.9M56.9 305.8h.2M57.4 306.6l-8.4 8.4M58.7 305.8h7.2M61.9 306.6l-12.9 12.8M65 316.9l-16 16M65 312.4l-16 16M65 307.9l-16 16M65 303.4l-1.6 1.7"/>
<path d="M66.7 305.8h.9M139.2 308.4h14M141.2 308.4l.5 2.5h-1zM141.2 308.4v24M167.2 305.4l-3 3M167.2 311.1v9.2M37.1 338.5h11.9M38.6 335.9h1l-.5 2.6zM39.1 333.4v32.9M65 334.9l-3.5 3.6M65 325.9l-12.5 12.6M65 321.4l-16 16"/>
<path d="M65 330.4l-8 8.1M75.3 336.4l.5 2.5h-1zM75.3 336.4v40.5M78.1 323.3l2.1 1.6-.8 .6zM78.1 323.3a24.1 24.1 0 0 1 0 34.2M79.5 321.9l-14.5 14.5h12.3M139.2 332.4h14M140.7 329.9h1l-.5 2.5zM150.7 320.4h.8M152.4 320.4h7.1M153.7 332.4l-.5 .5M158.2 332.4l-5 5"/>
<path d="M161 320.4h.3M162.6 332.4l-9.4 9.5M162.8 320.4h7.2M167.1 332.4l-13.9 14M167.2 336.9l-14 14M167.2 320.5v30.7M169.2 339.4l-16 15.9M169.2 329.8v21.4M170.9 320.4h.8M260.6 331.3v1.6M268.8 336v.8M37.1 342.4h11.9"/>
<path d="M39.1 342.4l.5 2.5h-1zM46.5 340.4h.9M48.2 340.4h7.1M53 342.4l-4 4M56.9 340.4h.2M57.5 342.4l-8.5 8.5M58.7 340.4h7.2M62 342.4l-13 12.9M64.8 344.2l-15.8 15.6M65 357.3l-13.1 13.1M65 352.8l-16 16.1M65 348.4l-16 16"/>
<path d="M66.7 340.4h.9M74.8 341.9h1l-.5 2.5zM77.3 344.4h-12.3l14.5 14.5M79.4 355.3l.8 .7-2.1 1.5zM162.2 349.2h23.3M164.7 348.7l2.5 .5-2.5 .5zM169.2 349.2l2.5-.5v1zM169.2 357.3l-13.1 13.1M169.2 352.8l-16 16.1M169.2 348.4l-16 16M169.2 343.8l-16 16M65 366.3l-4.1 4.1"/>
<path d="M65 361.8l-8.6 8.6M169.2 366.3l-4.1 4.1M169.2 361.8l-8.6 8.6"/>
<circle cx="31.9" cy="30.7" r="1.26"/>
<circle cx="20.4" cy="53.7" r="1.25"/>
<circle cx="560.4" cy="53.7" r="1.26"/>
<circle cx="31.9" cy="118.7" r="1.26"/>
<circle cx="531.2" cy="176.5" r="1.67"/>
<circle cx="531.4" cy="161.8" r="1.66"/>
</g>
<g fill="#000">
<circle cx="421.7" cy="245.4" r=".16"/>
<circle cx="49" cy="306.6" r=".16"/>
<circle cx="49" cy="305.1" r=".16"/>
<circle cx="65" cy="305.1" r=".16"/>
<circle cx="65" cy="306.6" r=".16"/>
<circle cx="49" cy="338.5" r=".16"/>
<circle cx="63" cy="338.5" r=".16"/>
<circle cx="153.2" cy="332.4" r=".16"/>
<circle cx="167.2" cy="332.4" r=".16"/>
<circle cx="65" cy="344.4" r=".16"/>
<circle cx="499" cy="378.9" r=".16"/>
<circle cx="589" cy="373.9" r=".18"/>
<circle cx="589" cy="368.9" r=".18"/>
</g>
<g fill="none" stroke="#000" stroke-width=".41">
<path d="M54.1 49.5h5.5M57.1 49l2.5 .5-2.5 .5zM59.6 47.2v4.6M59.6 52.8v1.2M59.6 55v4.7M91.3 49.1h5.6M94.4 48.6l2.5 .5-2.5 .5zM96.9 46.5v5.2M96.9 52.7v1.2M96.9 54.9v5.3M59.6 60.7v1.2M59.6 62.9v4.7"/>
<path d="M59.6 68.6v1.2M59.6 70.7v4.7M59.6 76.4v1.2M59.6 78.6v4.7h-5M96.9 61.2v1.2M96.9 63.4v5.2M96.9 69.6v1.2M96.9 71.8v5.3M96.9 78.1v1.1M46.4 88.6v1.2M46.4 90.8v4.4M46.4 96.2v1.2"/>
<path d="M46.4 98.4v4.3M51.4 83.3h-5v4.3M52.4 83.3h1.2M96.9 80.3v5.2M96.9 86.5v1.2M96.9 88.7v5.3M96.9 95v1.1M96.9 97.2v5.2M41 108.1h5.4M43.9 107.6l2.5 .5-2.5 .5zM46.4 103.8v1.1M46.4 106v4.3"/>
<path d="M91.3 108.2h5.6M94.4 107.7l2.5 .5-2.5 .5zM96.9 103.4v1.2M96.9 105.6v5.3M459 397.1v6"/>
</g>
<g fill="none" stroke="#000" stroke-width=".35">
<path d="M559 321.8h-11.7l-5.8 10-2.9-5h5.8M564 321.5a19.9 19.9 0 0 0 0 12M576 322l-5.7 10-2.9-5M579.5 321.5a20.2 20.2 0 0 1 0 12M459 397.1h2v5.5l.3 .4 4 .1a.66 .66 0 0 0 .7-.7v-5.3h2v6.3a1.98 1.98 0 0 1-2 1.7h-5a2 2 0 0 1-2-2M469.5 397.8l.5-.5 1-.2h7v2h-6.5a.51 .51 0 0 0-.5 .5 .51 .51 0 0 0 .5 .5h4.9a2.41 2.41 0 0 1 1.6 3 2.09 2.09 0 0 1-2 2h-7v-2h6.5a.51 .51 0 0 0 .5-.5 .51 .51 0 0 0-.5-.5h-4.8l-1.2-.7a3.1 3.1 0 0 1-.2-3.3zM479 397.1h2v3.5l9-5.8 1.1 1.6-6.1 3.9 4 4.8h-2.6l-3-3.6-2.4 1.6v2h-2zM559 401.4h3"/>
<circle cx="570.3" cy="328.6" r="1.67"/>
</g>
<path d="M59.6 47.2v4.6M96.9 46.5v5.2M59.6 78.6v4.7h-5M51.4 83.3h-5v4.3M46.4 106v4.3M96.9 105.6v5.3" fill="none" stroke="#000" stroke-width=".78"/>
<g fill="#000">
<path d="M35.4 30.2l2.6 .5-2.6 .5zM43.9 30.2l2.5 .5-2.5 .5zM57.1 30.2l2.5 .5-2.5 .5zM64.4 30.2l2.5 .5-2.5 .5zM71.7 30.2l2.5 .5-2.5 .5zM87.1 30.2l2.6 .5-2.6 .5zM94.4 30.2l2.5 .5-2.5 .5zM101.7 30.2l2.6 .5-2.6 .5zM133.2 30.2l2.5 .5-2.5 .5zM154.4 30.2l2.5 .5-2.5 .5zM179.4 30.2l2.5 .5-2.5 .5zM213.1 30.2l2.5 .5-2.5 .5z"/>
<path d="M246.6 30.2l2.5 .5-2.5 .5zM256.6 30.2l2.5 .5-2.5 .5zM281.6 30.2l2.5 .5-2.5 .5zM309.1 30.2l2.5 .5-2.5 .5zM356.6 30.2l2.5 .5-2.5 .5zM371.6 30.2l2.5 .5-2.5 .5zM402.2 30.2l2.4 .5-2.4 .5zM442.2 30.2l2.4 .5-2.4 .5zM470.8 30.2l2.5 .5-2.5 .5zM477.1 30.2l2.5 .5-2.5 .5zM483.1 30.2l2.5 .5-2.5 .5zM490.4 30.2l2.6 .5-2.6 .5z"/>
<path d="M505.8 30.2l2.5 .5-2.5 .5zM513.2 30.2l2.4 .5-2.4 .5zM520.4 30.2l2.5 .5-2.5 .5zM533.6 30.2l2.5 .5-2.5 .5zM544.1 30.2l2.5 .5-2.5 .5zM19.9 57.2h1l-.5 2.5zM57.1 49l2.5 .5-2.5 .5zM94.4 48.6l2.5 .5-2.5 .5zM439.6 42.8l2.6 .5-2.6 .6zM447.2 43.3l2.5-.5v1.1zM580.7 53.7l.5 2.5h-1zM19.9 63.2h1l-.5 2.5z"/>
<path d="M19.9 69.5h1l-.5 2.5zM559.9 61.7h1l-.5 2.5zM559.9 68h1l-.5 2.5zM19.9 81.9h1l-.5 2.5zM19.9 88.2h1l-.5 2.5zM19.9 94.6h1l-.5 2.5zM559.9 84.9h1l-.5 2.5zM559.9 91.3h1l-.5 2.5zM19.9 100.6h1l-.5 2.5zM43.9 107.6l2.5 .5-2.5 .5zM79.4 118.2l2.6 .5-2.6 .6zM90.7 118.2l2.5 .5-2.5 .6z"/>
<path d="M94.4 107.7l2.5 .5-2.5 .5zM98.2 118.2l2.5 .5-2.5 .6zM479.4 118.2l2.5 .5-2.5 .6zM486.9 118.2l2.5 .5-2.5 .6zM502.1 118.2l2.5 .5-2.5 .6zM580.2 101.2h1l-.5 2.5zM562.1 170.6h1l-.5 2.5zM562.6 165.1l.5 2.5h-1zM31.9 190.6l2.6-.5v1zM548.1 190.1l2.5 .5-2.5 .5zM38.6 302.6h1l-.5 2.5zM39.1 306.6l.5 2.5h-1z"/>
<path d="M141.2 308.4l.5 2.5h-1zM38.6 335.9h1l-.5 2.6zM75.3 336.4l.5 2.5h-1zM78.1 323.3l2.1 1.6-.8 .6zM140.7 329.9h1l-.5 2.5zM39.1 342.4l.5 2.5h-1zM74.8 341.9h1l-.5 2.5zM79.4 355.3l.8 .7-2.1 1.5zM164.7 348.7l2.5 .5-2.5 .5zM169.2 349.2l2.5-.5v1z"/>
</g>
<g font-size="7.8">
<text x="144" y="251.8">B-B ( 1 : 1 )</text>
<text x="36.4" y="252.4">A-A ( 1 : 1 )</text>
<text x="303.3" y="267.5">( 1 : 5 )</text>
<text x="514.3" y="366.9">Licht 150 Topplatte</text>
<text x="516" y="402.7">licht_150_top</text>
<text x="563.5" y="403.4">50.00</text>
</g>
<g font-size="5.4">
<text x="36.5" y="4.4">8</text>
<text x="108.8" y="4.2">7</text>
<text x="185.6" y="4.2">6</text>
<text x="257.6" y="4.1">5</text>
<text x="332.9" y="4.2">4</text>
<text x="407.5" y="4.4">3</text>
<text x="481.4" y="4.3">2</text>
<text x="556" y="4.2">1</text>
<text x="33.7" y="28.7" transform="rotate(-90 33.7 28.7)">0</text>
<text x="39.7" y="28.7" transform="rotate(-90 39.7 28.7)">8</text>
<text x="48.3" y="28.7" transform="rotate(-90 48.3 28.7)">29</text>
<text x="61.1" y="28.7" transform="rotate(-90 61.1 28.7)">55,4</text>
<text x="68.7" y="28.7" transform="rotate(-90 68.7 28.7)">70</text>
<text x="75.7" y="28.7" transform="rotate(-90 75.7 28.7)">84,6</text>
<text x="91.1" y="28.7" transform="rotate(-90 91.1 28.7)">115,4</text>
<text x="98.7" y="28.7" transform="rotate(-90 98.7 28.7)">130</text>
<text x="105.7" y="28.7" transform="rotate(-90 105.7 28.7)">144,6</text>
<text x="137.1" y="28.7" transform="rotate(-90 137.1 28.7)">207,5</text>
<text x="158.7" y="28.7" transform="rotate(-90 158.7 28.7)">250</text>
<text x="183.7" y="28.7" transform="rotate(-90 183.7 28.7)">300</text>
<text x="217.4" y="28.7" transform="rotate(-90 217.4 28.7)">500</text>
<text x="250.9" y="28.7" transform="rotate(-90 250.9 28.7)">680</text>
<text x="260.9" y="28.7" transform="rotate(-90 260.9 28.7)">700</text>
<text x="285.9" y="28.7" transform="rotate(-90 285.9 28.7)">750</text>
<text x="313.3" y="28.7" transform="rotate(-90 313.3 28.7)">805</text>
<text x="360.8" y="28.7" transform="rotate(-90 360.8 28.7)">900</text>
<text x="375.9" y="28.7" transform="rotate(-90 375.9 28.7)">930</text>
<text x="406.4" y="28.7" transform="rotate(-90 406.4 28.7)">1100</text>
<text x="446.4" y="28.7" transform="rotate(-90 446.4 28.7)">1180</text>
<text x="474.7" y="28.7" transform="rotate(-90 474.7 28.7)">1247,4</text>
<text x="481.4" y="28.7" transform="rotate(-90 481.4 28.7)">1250</text>
<text x="487.4" y="28.7" transform="rotate(-90 487.4 28.7)">1262</text>
<text x="494.4" y="28.7" transform="rotate(-90 494.4 28.7)">1276,6</text>
<text x="509.8" y="28.7" transform="rotate(-90 509.8 28.7)">1307,4</text>
<text x="517.4" y="28.7" transform="rotate(-90 517.4 28.7)">1322</text>
<text x="524.3" y="28.7" transform="rotate(-90 524.3 28.7)">1336,6</text>
<text x="537.9" y="28.7" transform="rotate(-90 537.9 28.7)">1363</text>
<text x="548.4" y="28.7" transform="rotate(-90 548.4 28.7)">1384</text>
<text x="1.3" y="40.2">F</text>
<text x="590.2" y="36.5">F</text>
<text x="424" y="42">10 (4x)</text>
<text x="50.2" y="50.8">A</text>
<text x="86.4" y="50.5">B</text>
<text x="16" y="55.5">0</text>
<text x="562.4" y="55.5">0</text>
<text x="16" y="61.5">8</text>
<text x="562.4" y="66">21</text>
<text x="13.6" y="67.5">30</text>
<text x="562.4" y="72">32,5</text>
<text x="9.6" y="73.4">35,4</text>
<text x="13.6" y="86.1">50</text>
<text x="562.4" y="88.9">67,5</text>
<text x="579.7" y="84.5" transform="rotate(-90 579.7 84.5)">100</text>
<text x="9.6" y="92.2">64,6</text>
<text x="562.4" y="95.5">79</text>
<text x="13.6" y="98.8">70</text>
<text x="1.2" y="104.1">E</text>
<text x="13.6" y="104.9">92</text>
<text x="590.5" y="103.9">E</text>
<text x="37.1" y="109.6">A</text>
<text x="87.4" y="110">B</text>
<text x="33.7" y="123.2" transform="rotate(-90 33.7 123.2)">0</text>
<text x="83.7" y="127.4" transform="rotate(-90 83.7 127.4)">100</text>
<text x="94.6" y="131.1" transform="rotate(-90 94.6 131.1)">122,5</text>
<text x="102.1" y="131.1" transform="rotate(-90 102.1 131.1)">137,5</text>
<text x="506.4" y="129.9" transform="rotate(-90 506.4 129.9)">1300</text>
<text x="483.3" y="133.9" transform="rotate(-90 483.3 133.9)">1254,5</text>
<text x="490.8" y="133.5" transform="rotate(-90 490.8 133.5)">1269,5</text>
<text x="561.3" y="159.4" transform="rotate(-90 561.3 159.4)">(16)</text>
<text x="1" y="175.4">D</text>
<text x="590.3" y="174.3">D</text>
<text x="284.3" y="189.7">1392</text>
<text x="1.2" y="245.2">C</text>
<text x="590.5" y="246.8">C</text>
<text x="37.2" y="296.4" transform="rotate(-90 37.2 296.4)">1,5 (16x)</text>
<text x="1.2" y="316.2">B</text>
<text x="388.9" y="316.1">zulässige Positionstoleranz aller</text>
<text x="590.1" y="314.2">B</text>
<text x="388.9" y="321.9">Bohrungen: ±0,2 / Rz63</text>
<text x="139.3" y="326.2" transform="rotate(-90 139.3 326.2)">24 (4x)</text>
<text x="388.9" y="327.7">admissible position tolerance</text>
<text x="547.5" y="326.5">Rz63</text>
<text x="388.9" y="333.5">of all holes: ±0,2 / Rz63</text>
<text x="83.9" y="343.9" transform="rotate(-90 83.9 343.9)">90°</text>
<text x="172.8" y="347.8">2 (2x)</text>
<text x="37.2" y="361.9" transform="rotate(-90 37.2 361.9)">4 (20x)</text>
<text x="73.4" y="372.4" transform="rotate(-90 73.4 372.4)">8 (20x)</text>
<text x="1.1" y="383.8">A</text>
<text x="589.8" y="386.6">A</text>
<text x="406.4" y="391.5">2,150 kg</text>
<text x="466" y="391.7">1 : 2</text>
<text x="399" y="400.1">Spanplatte</text>
<text x="581.2" y="402.7">A2</text>
<text x="399" y="408.1">16x100x1392</text>
<text x="37.8" y="419.3">8</text>
<text x="110.9" y="419.1">7</text>
<text x="186.6" y="419.2">6</text>
<text x="259" y="419.1">5</text>
<text x="333.2" y="419.3">4</text>
<text x="411.9" y="419.3">3</text>
<text x="482.3" y="419.2">2</text>
<text x="558.4" y="419.1">1</text>
</g>
<g font-size="4.6">
<text x="37.2" y="300.3" transform="rotate(-90 37.2 300.3)">⌀</text>
<text x="139.3" y="330.1" transform="rotate(-90 139.3 330.1)">⌀</text>
<text x="37.2" y="365.8" transform="rotate(-90 37.2 365.8)">⌀</text>
<text x="73.4" y="376.4" transform="rotate(-90 73.4 376.4)">⌀</text>
</g>
<g font-size="3.9">
<text x="579.2" y="74.2" transform="rotate(-90 579.2 74.2)">1</text>
<text x="297" y="189.1">1</text>
<text x="456.8" y="367.7">23.05.2018</text>
<text x="481.2" y="367.7">Granz</text>
</g>
<g font-size="3.6">
<text x="582.7" y="409.4">1</text>
<text x="582.7" y="414.4">1</text>
</g>
<g font-size="3.3">
<text x="579.2" y="77.2" transform="rotate(-90 579.2 77.2)">±</text>
<text x="294" y="189.1">±</text>
</g>
<text font-size="3.1" x="460.1" y="408.4">Member of Aumann AG</text>
<g font-size="2.8">
<text x="396.2" y="357.3">Index</text>
<text x="413.7" y="357.3">Place/Ort</text>
<text x="432.5" y="357.3">Date/Datum</text>
<text x="457.7" y="357.3">Name</text>
<text x="520.9" y="357.3">Change/Änderung</text>
<text x="457.8" y="362.3">Date/Datum</text>
<text x="482.7" y="362.3">Name</text>
<text x="500" y="361.2">Benennung</text>
<text x="392" y="374.8">.....6</text>
<text x="401.4" y="376.4">.....30</text>
<text x="402.8" y="373.2">&gt;6</text>
<text x="411" y="376.4">.....120</text>
<text x="412.1" y="373.2">&gt;30</text>
<text x="421.7" y="374.8">&gt;120</text>
<text x="393.7" y="382.1">0,1</text>
<text x="403.6" y="382.1">0,2</text>
<text x="413.5" y="382.1">0,3</text>
<text x="423.5" y="382.1">0,5</text>
<text x="500" y="378.7">Title</text>
<text x="488.6" y="386.4">ISO E</text>
<text x="390" y="396.2">Material</text>
<text x="500" y="396.2">Drawing-No./Z-Nr.</text>
<text x="579.9" y="396.8">Original</text>
<text x="500" y="408.3">File/Datei:</text>
<text x="554.6" y="408.3">Inventor + SmarTeam</text>
</g>
<g font-size="2.4">
<text x="391.5" y="382.1">±</text>
<text x="401.4" y="382.1">±</text>
<text x="411.3" y="382.1">±</text>
<text x="421.3" y="382.1">±</text>
</g>
<g font-size="2.3">
<text x="431.8" y="361.9">for nom. angles</text>
<text x="432.4" y="364.5">without spec./</text>
<text x="432.9" y="367.2">Für nicht tol.</text>
<text x="434.2" y="369.9">Winkel gilt</text>
<text x="450.1" y="366.2">drawn</text>
<text x="450.3" y="370.9">exam.</text>
<text x="450.6" y="368.2">erst.</text>
<text x="432" y="372.5">DIN ISO 2768-m</text>
<text x="433.5" y="377">Edge finish/</text>
<text x="450.5" y="372.7">gepr.</text>
<text x="431.2" y="379.7">Werkstückkanten</text>
<text x="435" y="382.4">DIN 6784</text>
<text x="450.4" y="381">freig.</text>
<text x="451.3" y="383.2">rel.</text>
<text x="390" y="387.5">Weight/Masse</text>
<text x="450" y="386.6">Scale</text>
<text x="450" y="389.3">Maßstab</text>
</g>
<g font-size="2.2">
<text x="395.6" y="363.5">for nom. dim. without spec. tol.</text>
<text x="398.9" y="367.3">Für nicht tol. Maße gilt</text>
<text x="397.8" y="411.9">All rights remain with company, which mentioned above also for the case to patent these as commercial protective rights. All rights of disposition, particularly for copying or distributing, reserved.</text>
<text x="417.3" y="414.5">Alle Rechte bei oben genannter Firma, auch für den Fall von Schutzrechtsanmeldung. Jede Verfügungsbefugnis, wie Kopier- und Weitergaberecht bei uns.</text>
</g>
<g font-size="1.8">
<text x="449.3" y="375.8">lastexam.</text>
<text x="449.7" y="377.9">zul. gepr.</text>
<text x="579.5" y="406.5">Sheet/Blatt</text>
<text x="579.5" y="411.5">of/von</text>
</g>
</svg>
